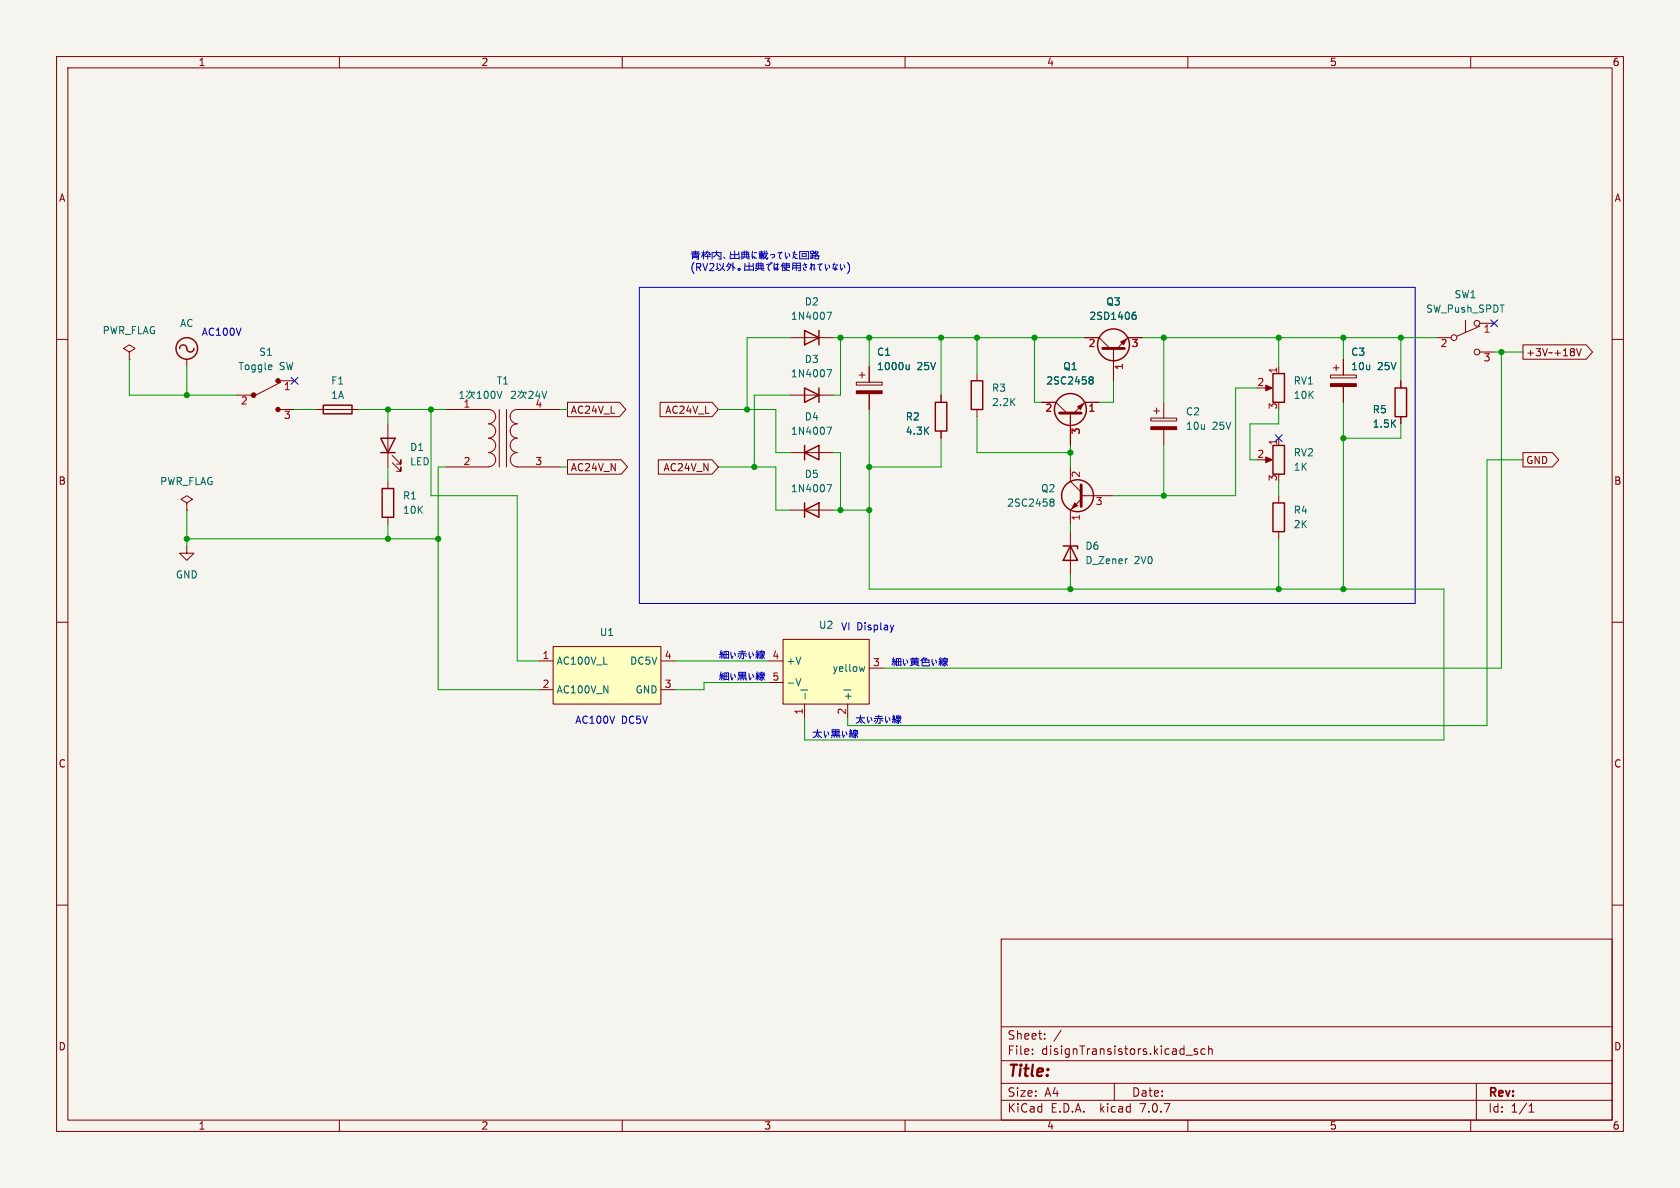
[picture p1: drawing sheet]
<svg xmlns="http://www.w3.org/2000/svg" width="297mm" height="210mm" viewBox="0 0 297 210" stroke-linecap="round" stroke-linejoin="round" font-family="sans-serif">
<path d="M0 0h297v210h-297z" fill="#f5f4ef" stroke="#f5f4ef" stroke-width=".18"/>
<g fill="none" stroke="#840000" stroke-width=".18">
<path d="M10 10h277v190h-277zM12 12h273v186h-273zM60 10v2M110 10v2M160 10v2M210 10v2M260 10v2M10 60h2M139.7 59.7h7.6M191.8 59.7h2.5l1.9 1.9M201.9 59.7h-2.5l-1.9 1.9M254 59.7h2.5"/>
<path d="M259.1 56.6v2.1M261.6 57.7l-4 1.7M261.6 57.2h2.6M285 60h2M22.9 62.2l1-.6-1-.6-1.1 .6 1.1 .6v1.3M22.9 63.5h.1M33 63.5v1.3M41.9 69.9h2.5M49.5 72.4h2.6M49.5 67.3h2.6M49.7 67.6l-4.5 2.3M55.9 72.4h7.6"/>
<path d="M68.6 74.9v7.7M78.7 72.4h7.7a1.27 1.27 0 0 1 1.2 1.3 1.27 1.27 0 0 1-1.2 1.2 1.26 1.26 0 0 1 1.2 1.3 1.26 1.26 0 0 1-1.2 1.2M86.4 77.5a1.27 1.27 0 0 1 1.2 1.2 1.27 1.27 0 0 1-1.2 1.3 1.26 1.26 0 0 1 1.2 1.3 1.26 1.26 0 0 1-1.2 1.2M88.3 72.4v10.2M89.5 72.4v10.2M91.4 77.5a1.26 1.26 0 0 0-1.2 1.2 1.26 1.26 0 0 0 1.2 1.3M99.1 72.4h-7.7a1.27 1.27 0 0 0-1.2 1.3 1.27 1.27 0 0 0 1.2 1.2 1.26 1.26 0 0 0-1.2 1.3 1.26 1.26 0 0 0 1.2 1.2M100.3 71.1h9.2l1.1 1.3-1.1 1.3h-9.2zM116.7 71.1h9.2l1.1 1.3-1.1 1.3h-9.2zM139.7 69.9h7.6M151.4 67.6h4.6v.5h-4.6zM151.9 66.3h1"/>
<path d="M152.4 65.8v1M153.7 64.8v2.8M153.7 69.6v2.8M166.4 69.9v1.2M166.4 76.2v1.3M172.7 66v1.3M172.7 72.4v1.3M184.1 71.1h2.6l1.9 1.9M189.2 73.2v5.5M194.3 71.1h-2.5l-1.9 1.9M196.8 61.5v5.8M203.5 73.9h4.5v.5h-4.5z"/>
<path d="M204 72.6h1M204.5 72.1v1.1M205.7 71.1v2.8M205.7 75.9v2.8M223.5 68.6h1M226.1 64.8v1.2M226.1 77.5v1.2M235.2 66.3h4.6v.5h-4.6zM235.7 65h1M236.2 64.5v1M237.5 63.5v2.8M237.5 68.3v2.8"/>
<path d="M247.6 67.3v1.3M247.6 73.7v1.2M261.6 62.2h2.6M269.2 61h11.2l1.1 1.2-1.1 1.3h-11.2zM278.7 61.6l.4 1.3 .5-1.3M33 88.9l1-.6-1-.7-1 .7 1 .6v1.3M33 90.2h.1M33 96.5v1.3h1.3l-1.3 1.3-1.3-1.3h1.3M68.6 85.1v1.3M68.6 91.4v1.3M69.3 81.8l1.6 1.5v-.7v.7h-.8M69.3 80.5l1.6 1.5v-.7v.7h-.8"/>
<path d="M78.7 82.6h7.7M91.4 82.6h7.7M91.5 80a1.26 1.26 0 0 0-1.3 1.3 1.26 1.26 0 0 0 1.3 1.2M100.3 81.3h9.5l1.1 1.3-1.1 1.2h-9.5zM116.4 81.3h9.5l1.1 1.3-1.1 1.2h-9.5zM139.7 80h7.6M139.7 90.2h7.6M189.2 82.6v2.5l1.9 1.9M189.2 94v7.6M191.1 88.3l-1.9 1.9v2.5M191.3 87.6h5.5M223.5 81.3h1"/>
<path d="M226.1 87.6v1.3M226.1 94v1.3M269.2 80h5.2l1.2 1.3-1.2 1.3h-5.2zM10 110h2M95.2 116.8h2.6M97.8 114.3h19v10.2h-19zM116.8 116.8h2.6M138.4 113h15.3v11.5h-15.3zM153.7 118.1h2.5M285 110h2M95.2 121.9h2.6M116.8 121.9h2.6"/>
<path d="M142.2 124.5v2.5M149.9 124.5v2.5M10 160h2M285 160h2M177 166h108v32h-108zM60 198v2M110 198v2M160 198v2M177 194.5h108M177 191.5h108M177 187.5h108M177 181.5h108"/>
<path d="M182.5 186.3v.1M182.5 185.5v.1M184.7 183.6v.1M184.7 182.8v.1M187.6 182.1l-1.3 2M197 191.5v3M209.7 186.5h1.1M210 198v2M211.7 185.5l-.4-.1-.2 .2 .1 .2 .5 .2v.3h-.6M213 185.5l-.4-.1-.3 .3v.4l.2 .2h.5M213.7 185.5l.2-.1 .3 .1 .1 .9M213.7 184.9v1.5"/>
<path d="M260 198v2M261 191.5v6.5M270.3 196.6h.9M270.3 195.5l.4-.4v1.5"/>
<circle cx="257" cy="59.7" r=".51"/>
<circle cx="261.1" cy="57.2" r=".51"/>
<circle cx="261.1" cy="62.2" r=".51"/>
</g>
<g fill="none" stroke="#840000" stroke-width=".25">
<path d="M142.2 58.4l2.6 1.3-2.6 1.3zM144.8 58.4v2.6M31.7 61.6a.67 .67 0 0 1 .8-.6 .67 .67 0 0 1 .6 .8 .64 .64 0 0 0 .7 .4 .64 .64 0 0 0 .5-.6M57.1 71.6h5.1v1.6h-5.1zM67.3 77.5h2.5l-1.2 2.5zM142.2 68.6l2.6 1.3-2.6 1.2zM142.2 78.7v2.6M144.8 68.6v2.5M165.4 71.1h2v5.1h-2zM171.7 67.3h2v5.1h-2zM225 78.7h2.1v5.1h-2.1zM225 66h2.1v5.1h-2.1z"/>
<path d="M246.6 68.6h2.1v5.1h-2.1zM67.3 80h2.5M67.6 86.4h2v5h-2zM142.2 80l2.6-1.3v2.6zM142.2 90.2l2.6-1.3v2.5zM142.2 88.9v2.5M188 96.5h2.5v.5M189.2 96.5l1.3 2.6h-2.5zM225 88.9h2.1v5.1h-2.1z"/>
<circle cx="33" cy="61.6" r="1.9"/>
<circle cx="189.2" cy="72.4" r="2.82"/>
<circle cx="196.8" cy="61" r="2.82"/>
<circle cx="190.5" cy="87.6" r="2.82"/>
</g>
<path d="M187.3 73h3.8M194.9 61.6h3.9M191.1 85.7v3.8" fill="none" stroke="#840000" stroke-width=".51"/>
<g fill="#840000" stroke="#840000" stroke-width=".18">
<path d="M190.5 71.9l1-.5-.5 1z"/>
<path d="M190 88.9l.5 .5-1 .5z"/>
<path d="M223.8 80.8l1.1 .5-1.1 .5z"/>
<path d="M203.5 75.4h4.5v.5h-4.5z"/>
<path d="M235.2 67.8h4.6v.5h-4.6z"/>
<path d="M223.8 68.1l1.1 .5-1.1 .5z"/>
<path d="M151.4 69.1h4.6v.5h-4.6z"/>
<path d="M198.1 60.5l1-.6-.5 1.1z"/>
<circle cx="44.8" cy="69.9" r=".41"/>
<circle cx="49.1" cy="72.4" r=".38"/>
<circle cx="49.1" cy="67.3" r=".38"/>
</g>
<g fill="none" stroke="#006464" stroke-width=".18">
<path d="M146.2 55.2h.8l-.5 1.3M200.4 55.7h.4l.1 .2-.1 .4-.4 .2M200.8 55.2l-.4 .1M47.9 64.5l.2 .3-.6 .1M48 65.3h-.1M81.3 70.4h.7M81.3 69.5l.4-.3v1.2M82.5 69.2l.2 .1M82.7 69.8l-.3 .4M83 69.3h.9l-.1 .4M83.1 69l-.3 .6M83.4 69.3l-.2 .8-.2 .2"/>
<path d="M83.4 69.8l.1 .3 .3 .3M84.4 70.4h.7M84.4 69.5l.3-.3v1.2M85.8 69.2h.1a.68 .68 0 0 1 .4 .6 .68 .68 0 0 1-.4 .6 .84 .84 0 0 1-.1-1.2zM86.9 69.3l.2-.1a.68 .68 0 0 1 .4 .6 .68 .68 0 0 1-.4 .6l-.2-.1-.1-.4zM87.9 69.2l.4 1.2 .4-1.2M90.4 69.3l.5-.1 .3 .3-.8 .9h.8M91.6 69.2l.3 .1M91.9 69.8l-.4 .4M92.1 69.3h.9l-.1 .4M92.2 69l-.3 .6M92.5 69.3a.9 .9 0 0 1-.6 1.1"/>
<path d="M92.5 69.8l.2 .3 .3 .3M93.5 69.3l.5-.1 .2 .3-.8 .9h.8M95 69.1l-.3 .9h.8M95.3 69.6v.8M95.8 69.2l.4 1.2 .5-1.2M146.2 65.3h.8l-.5 1.3M146.2 75.5h.8l-.5 1.3M160.7 64.5v.8M160.7 65.2l-.1 .1h-.3M192.8 66.6h.2l.3 .3-.3 .3M192.8 67.2h.2M193 67.2l.3 .2v.2l-.2 .2-.3 .1"/>
<path d="M146.2 85.7h.8l-.5 1.2M185.9 88.2h.2l.2 .3-.2 .3M185.9 88.8h.2M186.1 88.8l.2 .1v.3l-.1 .2-.3 .1M199.2 98.8h.1M141.6 120l-.4 1.2M152.9 117.8l-.3 .9-.2-.6M141.5 122h1.3M142.3 122.6v.9"/>
</g>
<g fill="#ffffc2" stroke="#ffffc2" stroke-width=".18">
<path d="M97.8 114.3h19v10.2h-19z"/>
<path d="M138.4 113h15.3v11.5h-15.3z"/>
</g>
<g fill="none" stroke="#0000c2" stroke-width=".18">
<path d="M113 50.8h137.2v55.9h-137.2zM122.1 44.9h1.6M122.3 44.5h1.3M122.3 44.7h1.2M122.4 45.3h1.1M122.4 45.5h1.1M122.4 45.8v-.7h1.1v.7h-.3M122.7 46.4a1.46 1.46 0 0 0 0 1.9M122.9 44.4v.5M123.2 47.2h.6l.1-.2-.1-.3-.6-.1v1.2M123.5 47.2l.4 .6M124.1 44.7h.5"/>
<path d="M124.3 46.6l.4 1.2 .4-1.2M124.4 44.4v1.4M124.4 45l.2 .1M124.4 44.7l-.4 .7M124.6 45.3h1M124.7 44.6h.6l.1 .4M125 44.4l-.1 .4-.2 .2M125.1 45v.8M125.5 46.7l.5-.1 .2 .3-.8 .9h.8M125.6 44.8v.2h-.3M125.9 45.8v-1.1h1.6v1.1h-.5M126.6 45l-.5 .4"/>
<path d="M126.7 44.4v.6l.6 .4M126.8 46.5v1M127 47.4l-.4 .3M127.2 46.6l.2 .4M127.6 47.4l.5 .4M127.9 46.5a1.19 1.19 0 0 1-.9 1.3M127.9 45.4l.3 .3M128.6 47l.4 .3M128.8 46.7h.4l-.2 .6-.4 .5M128.9 46.5l-.5 .6M129.1 45.7h1.6M129.1 45.2v.6"/>
<path d="M129.2 44.5v.5h1.4v-.5M129.3 46.9l.7 .5M129.6 46.4v1.4M129.9 44.4v1.3M130.5 47.5l.2-.1 .1 .3-.2 .1zM130.7 45.2v.6M131 45.4h1.5M131.2 45.4v-.8h1.2v.8M131.2 45h1.2M131.5 45.6l-.5 .2M131.6 44.4v1M131.6 47.7h1.6"/>
<path d="M131.6 47.2v.6M131.7 46.6v.5h1.4v-.5M132 44.4v1M132 45.6l.5 .2M132.4 46.4v1.3M133 44.4v1.3l.1-.4M133.2 47.2v.6M133.3 44.7h.5M133.3 45.3l.1 .3h.4M133.5 47.5h1.6M133.7 47h1.2M133.7 47.4v-.8h1.2v.8"/>
<path d="M134.1 47.6l-.5 .2M134.1 46.4v1M134.2 45.6h.8M134.2 44.8h1.5M134.2 44.5h.8M134.2 45h.8M134.3 45.1h.7v.3h-.7zM134.3 45.3h.7M134.5 46.4v1M134.5 47.6l.5 .2M134.6 44.4v.4M134.6 44.8v1"/>
<path d="M135.2 44.4l.1 1.2M135.4 45.3l-.4 .5M135.4 44.4l.2 .2M135.6 44.9l-.3 .6M135.7 45.5v.3l-.4-.2M136.2 46.7a.61 .61 0 0 0-.4 .5 .61 .61 0 0 0 .3 .6M136.2 45.1l.7-.1 .1 .3-.2 .1-.3 .2M136.2 46.4l.2 .2M136.3 46.6l-.8 .2M136.4 46.3l.1 .2M136.9 46.5v1.2l.1-.4M137.1 46.8h.5"/>
<path d="M137.4 46.5v1.2h-.3v-.3h.2l.3 .2M138.2 44.7a.61 .61 0 0 0-.4 .5 .61 .61 0 0 0 .3 .5M138.3 44.6l-.8 .1M138.3 46.7v1.1M138.5 46.5l-.5 .6M138.5 46.6h1.1M138.6 46.9h1v.3h-1zM138.7 47.4l.4 .3 .5 .1M138.8 44.7l.2 1 .2-.3M139.1 46.5v.8l-.3 .4-.3 .1M139.4 44.8l.2 .5M140.1 47.7l.1-1.2h1.3v1.3h-.4"/>
<path d="M140.2 44.7h.4M140.2 46.9h1.3M140.2 47.4h1.3M140.5 45.3l.1 .4h.3M140.5 44.4l-.3 1.3M140.5 45h.4M140.8 46.5v1.3M141.4 45.7h1.5M141.4 45.8v-1.3h1.5v1.3M141.8 44.8h.7v.5h-.7zM142 47.3l.2 .4 .3 .1M142.2 46.5l.4 .8-.3-.1"/>
<path d="M142.6 46.8l-.7 .1M143.2 46.8h.2M143.3 44.4h.6v.4h-.6zM143.4 45.1v.6M143.4 46.5v1.3M143.6 45.2h.3M143.6 44.8v.8M143.9 45.6l-.7 .1M144.1 47.5l-.2 .2 .1-.8-.1-.1h-.2l-.5 .7M144.1 45.3h.7l-.1 .5M144.1 45.7h.6M144.1 45.2v.6"/>
<path d="M144.1 44.7l-.2 .1M144.2 44.5h.4l-.1 .3-.6 .5M144.2 44.6v.2l.4 .4 .2 .1M144.2 44.4l-.2 .4M145.2 46.7a.61 .61 0 0 0-.3 .5 .61 .61 0 0 0 .3 .6M145.4 46.6l-.8 .2M145.9 46.7l.2 1.1 .2-.4M146.5 46.8l.2 .6M147.2 46.8h.4M147.5 46.5l-.3 1M147.8 46.9v.8h-.3v-.3h.2l.3 .3M147.9 46.7l.2 .2"/>
<path d="M148.6 46.7l.2 1.1 .1-.4M149.2 46.8l.2 .6M149.8 46.4a1.46 1.46 0 0 1 0 1.9M158 110.5l-.3 .8"/>
</g>
<g fill="none" stroke="#009600" stroke-width=".18">
<path d="M139.7 59.7h-7.6v12.7M147.3 59.7h44.5M148.6 59.7v10.2h-1.3M153.7 59.7v5.1M166.4 59.7v10.2M172.7 59.7v6.3M182.9 59.7v11.4h1.2M201.9 59.7h52.1M205.7 59.7v11.4M226.1 59.7v5.1M237.5 59.7v3.8M247.6 59.7v7.6"/>
<path d="M22.9 63.5v6.4h19M33 64.8v5.1M52.1 72.4h3.8M63.5 72.4h15.2M68.6 72.4v2.5M76.2 72.4v15.2h15.2v29.2h3.8M99.1 72.4h1.2M127 72.4h10.2v7.6h2.5M139.7 69.9h-6.4v12.7M153.7 72.4v31.7h101.6v26.7h-113.1v-3.8M166.4 77.5v5.1h-12.7M172.7 73.7v6.3h16.5"/>
<path d="M189.2 78.7v3.9M196.8 67.3v3.8h-2.5M205.7 78.7v8.9M222.2 68.6h-3.8v19h-21.6M226.1 72.4v2.5h-5.1v6.4h1.2M237.5 71.1v33M247.6 74.9v2.6h-10.1M264.2 62.2h5M265.4 62.2v55.9h-109.2M33 90.2v6.3M33 95.3h44.5M68.6 82.6v2.5"/>
<path d="M68.6 92.7v2.6M78.7 82.6h-1.2v39.3h17.7M99.1 82.6h1.2M127 82.6h10.2v7.6h2.5M147.3 80h1.3v10.2M147.3 90.2h6.4M189.2 92.7v1.3M226.1 85.1v2.5M226.1 95.3v8.8M269.2 81.3h-6.3v47h-113v-1.3M119.4 116.8h16.5M189.2 101.6v2.5"/>
<path d="M135.9 120.7h-11.4v1.2h-5.1"/>
</g>
<path d="M263.6 56.5l1.2 1.3M264.8 56.5l-1.2 1.3M51.5 66.7l1.2 1.2M52.7 66.7l-1.2 1.2M225.5 76.9l1.2 1.2M226.7 76.9l-1.2 1.2" fill="none" stroke="#000084" stroke-width=".18"/>
<g fill="#009600" stroke="#009600" stroke-width=".18">
<circle cx="33" cy="95.3" r=".46"/>
<circle cx="33" cy="69.9" r=".46"/>
<circle cx="68.6" cy="95.3" r=".46"/>
<circle cx="77.5" cy="95.3" r=".46"/>
<circle cx="76.2" cy="72.4" r=".46"/>
<circle cx="68.6" cy="72.4" r=".46"/>
<circle cx="226.1" cy="104.1" r=".46"/>
<circle cx="237.5" cy="77.5" r=".46"/>
<circle cx="237.5" cy="59.7" r=".46"/>
<circle cx="265.4" cy="62.2" r=".46"/>
<circle cx="237.5" cy="104.1" r=".46"/>
<circle cx="247.6" cy="59.7" r=".46"/>
<circle cx="172.7" cy="59.7" r=".46"/>
<circle cx="226.1" cy="59.7" r=".46"/>
<circle cx="205.7" cy="59.7" r=".46"/>
<circle cx="205.7" cy="87.6" r=".46"/>
<circle cx="182.9" cy="59.7" r=".46"/>
<circle cx="189.2" cy="80" r=".46"/>
<circle cx="148.6" cy="59.7" r=".46"/>
<circle cx="153.7" cy="59.7" r=".46"/>
<circle cx="153.7" cy="90.2" r=".46"/>
<circle cx="153.7" cy="82.6" r=".46"/>
<circle cx="189.2" cy="104.1" r=".46"/>
<circle cx="166.4" cy="59.7" r=".46"/>
<circle cx="148.6" cy="90.2" r=".46"/>
<circle cx="132.1" cy="72.4" r=".46"/>
<circle cx="133.3" cy="82.6" r=".46"/>
</g>
<text font-size="2.8" fill="#840000" x="178" y="190.9">Title:</text>
<g font-size="2.1" fill="#840000">
<text x="178" y="184">Sheet:</text>
<text x="178" y="186.7">File:</text>
<text x="184.1" y="186.7">disignTransistors.kicad_sch</text>
<text x="178" y="196.9">KiCad</text>
<text x="178" y="194.1">Size:</text>
<text x="184.7" y="194.1">A4</text>
<text x="185.7" y="196.9">E.D.A.</text>
<text x="194.6" y="196.9">kicad</text>
<text x="200" y="194.1">Date:</text>
<text x="201.8" y="196.9">7.0.7</text>
<text x="263" y="194.3">Rev:</text>
<text x="263" y="196.9">Id:</text>
<text x="267.1" y="196.9">1/1</text>
</g>
<g font-size="1.8" fill="#840000">
<text x="35" y="11.9">1</text>
<text x="85" y="11.9">2</text>
<text x="135" y="11.9">3</text>
<text x="185" y="11.9">4</text>
<text x="235" y="11.9">5</text>
<text x="285" y="11.9">6</text>
<text x="10.3" y="35.9">A</text>
<text x="285.3" y="35.9">A</text>
<text x="269.7" y="63.2">+3V~+18V</text>
<text x="100.8" y="73.3">AC24V_L</text>
<text x="117.5" y="73.3">AC24V_L</text>
<text x="100.8" y="83.5">AC24V_N</text>
<text x="117.2" y="83.5">AC24V_N</text>
<text x="269.7" y="82.2">GND</text>
<text x="10.3" y="85.9">B</text>
<text x="285.3" y="85.9">B</text>
<text x="10.3" y="135.9">C</text>
<text x="285.3" y="135.9">C</text>
<text x="10.3" y="185.9">D</text>
<text x="285.3" y="185.9">D</text>
<text x="35" y="199.9">1</text>
<text x="85" y="199.9">2</text>
<text x="135" y="199.9">3</text>
<text x="185" y="199.9">4</text>
<text x="235" y="199.9">5</text>
<text x="285" y="199.9">6</text>
</g>
<g font-size="1.8" fill="#006464">
<text x="257" y="52.9">SW1</text>
<text x="18" y="59.3">PWR_FLAG</text>
<text x="31.7" y="58">AC</text>
<text x="139.7" y="56.7">1N4007</text>
<text x="142.2" y="54.2">D2</text>
<text x="192.5" y="56.7">2SD1406</text>
<text x="195.5" y="54.2">Q3</text>
<text x="252" y="55.5">SW_Push_SPDT</text>
<text x="42" y="65.6">Toggle</text>
<text x="45.7" y="63.1">S1</text>
<text x="49.4" y="65.6">SW</text>
<text x="142.2" y="64.4">D3</text>
<text x="154.9" y="63.1">C1</text>
<text x="154.9" y="65.6">1000u</text>
<text x="162.1" y="65.6">25V</text>
<text x="187.9" y="65.6">Q1</text>
<text x="238.8" y="63.1">C3</text>
<text x="238.8" y="65.6">10u</text>
<text x="243.5" y="65.6">25V</text>
<text x="58.4" y="68.2">F1</text>
<text x="58.4" y="70.7">1A</text>
<text x="87.7" y="68.2">T1</text>
<text x="139.7" y="66.9">1N4007</text>
<text x="175.3" y="69.4">R3</text>
<text x="175.3" y="72">2.2K</text>
<text x="184.9" y="68.2">2SC2458</text>
<text x="228.6" y="68.2">RV1</text>
<text x="228.6" y="70.7">10K</text>
<text x="81.8" y="72.1">1</text>
<text x="139.7" y="77.1">1N4007</text>
<text x="142.2" y="74.5">D4</text>
<text x="160" y="74.5">R2</text>
<text x="160" y="77.1">4.3K</text>
<text x="209.6" y="73.6">C2</text>
<text x="209.6" y="76.2">10u</text>
<text x="214.3" y="76.2">25V</text>
<text x="242.6" y="73.3">R5</text>
<text x="242.6" y="75.8">1.5K</text>
<text x="72.4" y="79.9">D1</text>
<text x="72.4" y="82.5">LED</text>
<text x="228.6" y="80.9">RV2</text>
<text x="228.6" y="83.4">1K</text>
<text x="28.2" y="86">PWR_FLAG</text>
<text x="71.1" y="88.5">R1</text>
<text x="139.7" y="87.2">1N4007</text>
<text x="142.2" y="84.7">D5</text>
<text x="178" y="89.8">2SC2458</text>
<text x="183.9" y="87.2">Q2</text>
<text x="71.1" y="91">10K</text>
<text x="228.6" y="91">R4</text>
<text x="228.6" y="93.6">2K</text>
<text x="191.8" y="97.4">D6</text>
<text x="191.8" y="99.9">D_Zener</text>
<text x="200.5" y="99.9">2V0</text>
<text x="31" y="102.5">GND</text>
<text x="105.9" y="112.6">U1</text>
<text x="144.7" y="111.4">U2</text>
<text x="98.3" y="117.7">AC100V_L</text>
<text x="111.3" y="117.7">DC5V</text>
<text x="138.9" y="117.7">+V</text>
<text x="147.1" y="119">yellow</text>
<text x="98.3" y="122.8">AC100V_N</text>
<text x="112.3" y="122.8">GND</text>
<text x="138.9" y="121.5">-V</text>
<text x="150.7" y="124" transform="rotate(-90 150.7 124)">+I</text>
</g>
<g font-size="1.8" fill="#0000c2">
<text x="35.6" y="59.4">AC100V</text>
<text x="148.6" y="111.5">VI Display</text>
<text x="127" y="116.6">þÿ}00D•d0D}Ú</text>
<text x="157.5" y="117.9">þÿ}00DžÄ‚r0D}Ú</text>
<text x="127" y="120.4">þÿ}00DžÒ0D}Ú</text>
<text x="101.6" y="128">AC100V</text>
<text x="109.8" y="128">DC5V</text>
<text x="143.5" y="130.6">þÿY*0DžÒ0D}Ú</text>
<text x="151.1" y="128">þÿY*0D•d0D}Ú</text>
</g>
<g font-size="1.8" fill="#a90000">
<text x="262.2" y="59.1">1</text>
<text x="192.3" y="61.7">2</text>
<text x="198.8" y="65.5" transform="rotate(-90 198.8 65.5)">1</text>
<text x="200" y="61.7">3</text>
<text x="254.6" y="61.7">2</text>
<text x="262.2" y="64.2">3</text>
<text x="42.5" y="71.8">2</text>
<text x="50.1" y="69.3">1</text>
<text x="222.2" y="68.3">2</text>
<text x="225.8" y="66.1" transform="rotate(-90 225.8 66.1)">1</text>
<text x="50.1" y="74.4">3</text>
<text x="94.5" y="72.1">4</text>
<text x="184.7" y="73.1">2</text>
<text x="191.2" y="76.9" transform="rotate(-90 191.2 76.9)">3</text>
<text x="192.3" y="73.1">1</text>
<text x="225.8" y="72.5" transform="rotate(-90 225.8 72.5)">3</text>
<text x="81.8" y="82.3">2</text>
<text x="94.5" y="82.3">3</text>
<text x="222.2" y="81">2</text>
<text x="225.8" y="78.8" transform="rotate(-90 225.8 78.8)">1</text>
<text x="191.2" y="84.5" transform="rotate(-90 191.2 84.5)">2</text>
<text x="193.6" y="89.6">3</text>
<text x="225.8" y="85.2" transform="rotate(-90 225.8 85.2)">3</text>
<text x="191.2" y="92.1" transform="rotate(-90 191.2 92.1)">1</text>
<text x="95.8" y="116.6">1</text>
<text x="117.4" y="116.6">4</text>
<text x="136.5" y="116.6">4</text>
<text x="154.2" y="117.9">3</text>
<text x="95.8" y="121.7">2</text>
<text x="117.4" y="121.7">3</text>
<text x="136.5" y="120.4">5</text>
<text x="142" y="126.4" transform="rotate(-90 142 126.4)">1</text>
<text x="149.6" y="126.4" transform="rotate(-90 149.6 126.4)">2</text>
</g>
</svg>
